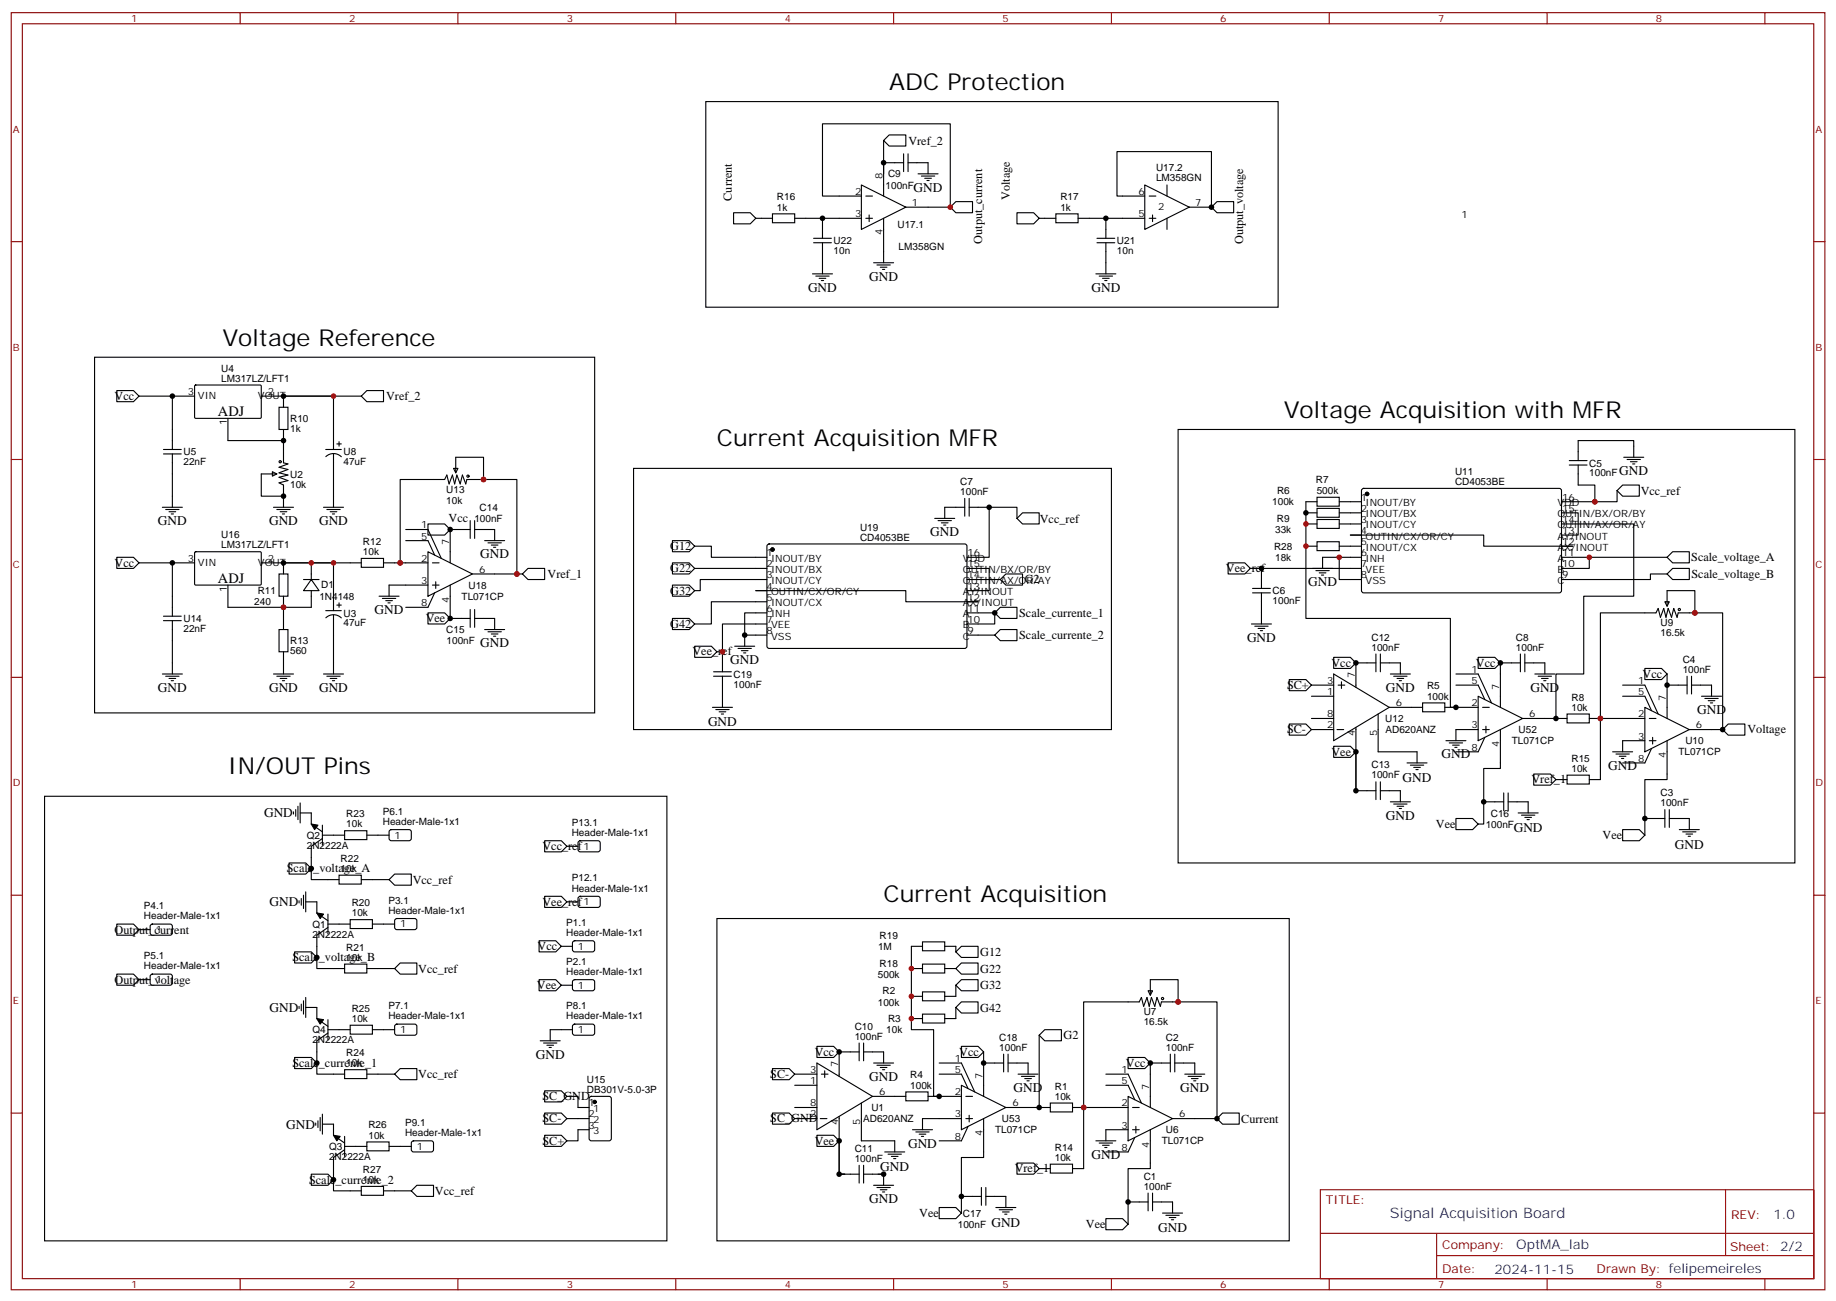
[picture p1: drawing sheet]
<svg xmlns="http://www.w3.org/2000/svg" width="583mm" height="413mm" viewBox="0 0 583 413" stroke-linecap="round" stroke-linejoin="round" font-family="sans-serif">
<g fill="none" stroke="#000" stroke-width=".35">
<path d="M224 32.2h181.7v65.3h-181.7zM273.4 58.7l14.1 7.1-14.1 7zM280.5 44.6l1.8-1.8h5.2v3.6h-5.2zM280.5 44.6v17.6M280.5 51.6h6.3M286.8 48.8v5.7M288.3 51.6h6.3v3.6M288.3 48.8v5.7M291.4 55.2h6.4M292.5 55.9h4.2M293.5 56.6h2.2M294.3 57.3h.7"/>
<path d="M363.4 58.7l14.1 7.1-14.1 7zM370.5 58.7v3.5M232.9 67.5h5.3l1.7 1.8-1.7 1.7h-5.3zM239.9 69.3h5.3M245.2 67.9h7.1v2.8h-7.1zM252.3 69.3h21.1M258.3 77h5.6M258.3 75.6h5.6M261.1 69.3v6.3M261.1 77v9.9M273.4 62.2h-12.3v-22.9h40.6v26.5h-14.2M274.8 69.3h2.2"/>
<path d="M274.8 62.2h2.2M275.9 68.2v2.1M280.5 69.3v14.1M303.4 64h5.3v3.5h-5.3l-1.7-1.7zM322.8 67.5h5.3l1.8 1.8-1.8 1.7h-5.3zM329.9 69.3h5.3M335.2 67.9h7v2.8h-7zM342.2 69.3h21.2M348.2 77h5.7M348.2 75.6h5.7M351 69.3v6.3M351 77v9.9"/>
<path d="M363.4 62.2h-8.8v-14.1h30v17.7M364.8 69.3h2.1M364.8 62.2h2.1M365.9 68.2v2.1M370.5 69.3v3.5M377.5 65.8h7.1M386.3 64h5.3v3.5h-5.3l-1.7-1.7zM257.9 86.9h6.4M259 87.6h4.2M260 88.3h2.1M260.7 89h.7M277.3 83.4h6.4"/>
<path d="M278.4 84.1h4.2M279.4 84.8h2.2M280.1 85.5h.7M347.9 86.9h6.3M348.9 87.6h4.3M350 88.3h2.1M350.7 89h.7M30 113.4h158.8v112.9h-158.8zM37.1 124h5.3l1.7 1.7-1.7 1.8h-5.3zM44.1 125.7h10.6v17M54.7 125.7h7.1M61.8 122.4l.3-.2 20.7 .1 .1 .3v10l-.3 .2-20.7-.1-.1-.3z"/>
<path d="M72.4 132.8v7h17.6v7.1l1.4 .3-2.8 1.1 2.8 .7-2.8 1.1 2.8 .7-2.8 .7 2.8 1-2.8 .7 1.4 .8v7M82.9 125.7h31.8M88.6 129.3h2.8v7h-2.8zM90 129.3v-3.6h15.9v17M90 136.3v3.5M116.5 124h5.2v3.5h-5.2l-1.8-1.8zM374 136.3h195.8v137.6h-195.8zM51.9 144.1h5.6M51.9 142.7h5.6M54.7 144.1v16.9M86.5 149.7l1.4 .7-1.4 .7zM87.9 150.4h-5v7.1h7.1"/>
<path d="M103.4 142.7h4.9M103.4 144.9a3.5 3.5 0 0 1 4.9 .1M105.9 144.1v16.9M106.9 140.9h1.4M107.6 140.2v1.4M144 148.7h1.4l-.7 1.4zM144.7 150.1v-5h8.8v7.1M201.1 148.7h151.7v82.9h-151.7zM306.2 158.2v5.6M307.7 158.2v5.6M418.1 157.8h7v2.9h-7zM418.1 159.2h-3.6v37.1h45.9v28.2h1.8"/>
<path d="M425.1 159.2h7.1M432.4 155.2l.5-.2 62.4 .1 .4 .6-.1 32-.6 .5-62.4-.1-.4-.6v-31.8zM498.2 146.2h5.6M498.2 147.6h5.6M501 147.6v6.4h5.3v5.2M513.3 155.7l1.8-1.7h5.3v3.5h-5.3zM513.3 155.7v3.5h-17.6M515.4 145.1h6.4M516.5 145.8h4.2M517.6 146.5h2.1M518.3 147.2h.7M518.6 145.1v-5.3h-17.6v6.4"/>
<path d="M37.1 176.9h5.3l1.7 1.7-1.7 1.8h-5.3zM44.1 178.6h10.6v17M51.5 161h6.4M52.6 161.7h4.2M53.7 162.4h2.1M54.4 163.1h.7M54.7 178.6h7.1M61.8 175.3l.3-.2 20.7 .1 .1 .3v10l-.3 .2-20.7-.1-.1-.3zM82.9 178.6h31.8M86.8 161h6.4M87.9 161.7h4.2M88.9 162.4h2.2"/>
<path d="M89.6 163.1h.7M98.8 178.6v5.3M102.7 161h6.3M103.8 161.7h4.2M104.8 162.4h2.1M105.5 163.1h.7M114.7 177.2h7v2.9h-7zM121.7 178.6h14.2M127 178.6v-26.4h14.1l.8-1.4 .7 2.8 1-2.8 .7 2.8 .7-2.8 1.1 2.8 .7-2.8 1 2.8 .4-1.4h15.9v30M128.8 171.6h7.1l2.1 4.6M128.8 168.1h7.1l4.2 9.1M135.9 166.3h5.2l1.8 1.8-1.8 1.7h-5.2z"/>
<path d="M135.9 175.1l14.1 7.1-14.1 7zM137.3 178.6h2.1M142.9 168.1v10.5M142.9 168.1h6.4M149.3 165.2v5.7M150.7 168.1h6.3v3.5M150.7 165.2v5.7M153.8 171.6h6.4M154.9 172.3h4.2M156 173h2.1M156.7 173.7h.7M213.5 178.6h5.3l1.7 1.8-1.7 1.8h-5.3z"/>
<path d="M213.5 171.6h5.3l1.7 1.8-1.7 1.7h-5.3zM220.5 173.4h5.3v3.5h17.7M243.7 172.9l.5-.3 62.3 .1 .5 .7-.1 32-.7 .4-62.3-.1-.4-.6v-31.7zM296.7 164.5h6.4M297.8 165.2h4.2M298.8 165.9h2.2M299.5 166.7h.7M306.2 161h-6.3v3.5M307.7 161h6.3M322.8 164.5v-3.5h-8.8v15.9h-7M322.8 164.5l1.8-1.7h5.3v3.5h-5.3zM389.9 178.6h5.2l1.8 1.8-1.8 1.8h-5.2z"/>
<path d="M414.5 162.8h3.6M414.5 166.3h3.6M414.5 173.4h3.6M418.1 161.4h7v2.8h-7zM418.1 171.9h7v2.9h-7zM418.1 164.9h7v2.8h-7zM425.1 176.9v7h7.1M425.1 162.8h7.1M425.1 166.3h7.1M425.1 173.4h7.1M432.2 169.8h-3.5h42.3v3.6h28.2h-3.5M432.2 176.9h-12.4v3.5"/>
<path d="M495.7 162.8h5.3v7h-5.3M495.7 166.3h22.9v22.9h-15.9v24.7h-8.8v14.1h-10.6M495.7 176.9h33.5M504.5 176.9v3.5h-8.8M529.2 176.9l1.8-1.8h5.3v3.5h-5.3zM51.9 197h5.6M51.9 195.6h5.6M54.7 197v16.9M72.4 185.7v7.1h17.6v7M88.6 182.2h2.8v7h-2.8zM88.6 199.8h2.8v7.1h-2.8zM90 182.2v-3.6h15.9v15.2"/>
<path d="M96.3 183.9h5M98.8 183.9l2.5 3.6h-5zM98.8 187.5v5.3h-8.8v-3.6M103.4 193.8h4.9M103.4 196.1a3.5 3.5 0 0 1 4.9 0M105.9 195.2v18.7M106.9 192.1h1.4M107.6 191.3v1.5M120.3 189.2h6.4M121.4 189.9h4.2M122.4 190.6h2.2M123.2 191.3h.7"/>
<path d="M135.9 194.5h5.2l1.8 1.8-1.8 1.7h-5.2zM135.9 185.7h-12.4v3.5M137.3 185.7h2.1M138 188.2l-2.1 4.6h-7.1M138.3 184.6v2.2M142.9 185.7v10.6M142.9 196.3h6.4M149.3 193.5v5.6M150 182.2h15.8M150.7 196.3h6.3v3.5M150.7 193.5v5.6M153.8 199.8h6.4"/>
<path d="M165.8 182.2l1.8-1.8h5.3v3.5h-5.3zM213.5 185.7h5.3l1.7 1.8-1.7 1.7h-5.3zM213.5 196.3h5.3l1.7 1.7-1.7 1.8h-5.3zM220.5 180.4h23M243.5 191h-17.7v7h-5.3M243.5 183.9h-21.2v3.6h-1.8M243.5 194.5h-7.1v7.1h7.1M243.5 198h-14.2v8.9h-1.7M243.5 187.5h-3.6h47.6v3.5h23h-3.5M307 180.4h7v7.1h-7M307 194.5h8.8v3.5h-8.8M307 183.9h10.5"/>
<path d="M315.8 194.5l1.7-1.7h5.3v3.5h-5.3zM317.5 183.9l1.8-1.7h5.3v3.5h-5.3zM396.9 180.4h35.3M397.3 198h6.3M397.6 186.8h5.7M397.6 188.2h5.7M398.3 198.8h4.3M399.4 199.5h2.1M400.4 180.4v6.4M400.4 188.2v9.8M417.7 181.1h4.3M418.8 181.8h2.1"/>
<path d="M419.5 182.5h.7M528.5 191h1.4l-.7 1.4zM529.2 182.2l1.8-1.8h5.3v3.5h-5.3zM529.2 192.4v-4.9h8.8v7M529.2 182.2h-5.3v1.7h-28.2M51.5 213.9h6.4M52.6 214.6h4.2M53.7 215.3h2.1M54.4 216h.7M86.8 213.9h6.4M87.9 214.6h4.2M88.9 215.3h2.2"/>
<path d="M89.6 216h.7M90 206.9v7M102.7 213.9h6.3M103.8 214.6h4.2M104.8 215.3h2.1M105.5 216h.7M154.9 200.5h4.2M156 201.2h2.1M156.7 201.9h.7M220.5 205.1h5.3l1.8 1.8-1.8 1.7h-5.3zM226.5 214.6h5.7M226.5 213.2h5.7"/>
<path d="M229.3 206.9v6.3M229.3 214.6v9.9M233.2 205.1h6.4M234.3 205.8h4.2M235.3 206.5h2.2M236 207.2h.7M236.4 201.6v3.5M307 201.6h8.8M315.8 201.6l1.7-1.8h5.3v3.5h-5.3zM400.1 200.2h.7M409.3 215.7h5.2l1.8 1.8-1.8 1.7h-5.2zM416.3 217.5h7.1"/>
<path d="M423.4 208.6h5.3l1.7 1.8-1.7 1.8h-5.3zM423.4 213.9l17.6 10.6-17.6 10.6zM424.8 217.5h2.1M425.8 216.4v2.1M430.4 210.4v7.8M430.4 210.4h6.4M436.8 207.6v5.6M438.2 210.4h6.3v3.5M438.2 207.6v5.6M441.4 213.9h6.3M442.4 214.6h4.3M443.5 215.3h2.1"/>
<path d="M444.2 216h.7M462.2 217.5h7l2.1 4.5M462.2 213.9h7l4.3 9.2M469.2 208.6h5.3l1.8 1.8-1.8 1.8h-5.3zM476.3 210.4v14.1M476.3 210.4h6.3M482.6 207.6v5.6M484 210.4h6.4v3.5M484 207.6v5.6M487.2 213.9h6.4M488.3 214.6h4.2M489.3 215.3h2.2"/>
<path d="M490 216h.7M515.1 217.5h7l4.3 9.1M522.1 212.2h5.3l1.8 1.7-1.8 1.8h-5.3zM529.2 213.9v14.1M529.2 217.5h6.4M535.6 214.6v5.7M537 217.5h6.3v3.5M537 214.6v5.7M226.2 224.5h6.3M227.2 225.2h4.3M228.3 225.9h2.1M229 226.6h.7"/>
<path d="M409.3 229.8h5.2l1.8 1.8-1.8 1.7h-5.2zM416.3 228h7.1M416.3 221h7.1M416.3 231.6h7.1M423.4 236.9h5.3l1.7 1.7-1.7 1.8h-5.3zM424.4 231.6h2.1M430.4 230.9v20.1h6.4M437.5 226.6v12h12.3v3.5M441 224.5h10.6M451.6 223.1h7v2.8h-7zM458.6 224.5h10.6M459 235.1h6.3"/>
<path d="M460.1 235.8h4.2M461.1 236.5h2.1M461.8 237.2h.7M469.2 221l14.1 7-14.1 7.1zM469.2 231.6h-7v3.5M470.6 224.5h2.2M470.6 231.6h2.2M471.3 234l-2.1 4.6h-7M471.7 230.5v2.1M476.3 231.6v12.3h-5.3v17.6h-1.8M493.9 228h3.6M497.5 226.6h7v2.8h-7z"/>
<path d="M504.5 228h3.5v19.4h-3.5M511.9 238.6h6.4M513 239.3h4.2M515.1 221h7l2.2 4.6M522.1 228h-14.1v-33.5h17.7l.7-1.4 .7 2.8 1-2.8 .7 2.8 .8-2.8 1 2.8 .7-2.8 1.1 2.8 .3-1.4h14.1v37.1M522.1 224.5l14.2 7.1-14.2 7zM522.1 235.1h-7v3.5M523.6 235.1h2.1M523.6 228h2.1M524.3 237.6l-2.2 4.5h-7M524.6 234v2.1M529.2 235.1v12.3h-7.1v17.7"/>
<path d="M536.3 231.6h10.5M540.1 221h6.4M541.2 221.7h4.2M542.3 222.4h2.1M543 223.1h.7M546.8 231.6l1.8-1.8h5.3v3.5h-5.3zM14.1 252.7h197.6v141.1h-197.6zM93.2 257.7v.7M93.9 257v2.1M94.6 255.9v4.2M95.3 258h3.5v3.5l3.5 2.5M95.3 254.8v6.4"/>
<path d="M436.8 248.1v5.7M438.2 251h6.3v3.5M438.2 248.1v5.7M441.4 254.5h6.3M442.4 255.2h4.3M443.5 255.9h2.1M444.2 256.6h.7M446.7 242.1h6.3M447.7 242.9h4.2M448.8 243.6h2.1M449.5 244.3h.7M462.2 259.8h5.3l1.7 1.7-1.7 1.8h-5.3z"/>
<path d="M471 254.5h6.3M477.3 251.7v5.6M478.8 254.5h6.3v3.5M478.8 251.7v5.6M481.9 258h6.4M483 258.7h4.2M484 259.4h2.2M486.9 245.7h5.3l1.7 1.7-1.7 1.8h-5.3zM493.9 247.4h3.6M497.5 246h7v2.8h-7zM514 240h2.1M514.7 240.7h.7"/>
<path d="M522.1 259.8h6.4M528.5 257v5.6M529.9 259.8h6.4v3.5M529.9 257v5.6M91.8 273.9h5.2l1.8 1.8-1.8 1.7h-5.2zM98.8 275.7v3.5h8.8M102.3 266.1l-3.5 2.5v7.1M102.3 265.1h7.1M102.3 261.9v6.4M107.6 277.8h7.1v2.8h-7.1zM109.4 263.7h7.1v2.8h-7.1zM114.7 279.2h8.8"/>
<path d="M116.5 265.1h7M123.5 279.2l1.8-1.8h5.3v3.6h-5.3zM123.7 263.5l.5-.2 5.9 .1 .5 .6-.1 2.4-.6 .4h-6l-.4-.7v-2.1zM172.9 266.8h5.3l1.8 1.8-1.8 1.8h-5.3zM180 268.6h3.5M183.7 267l.5-.2 5.9 .1 .4 .6v2.4l-.7 .5-5.9-.1-.4-.6v-2.2zM484.8 260.1h.7M515.1 263.3h5.3l1.7 1.8-1.7 1.7h-5.3zM533.1 263.3h6.3M534.1 264h4.3M535.2 264.7h2.1M535.9 265.4h.7"/>
<path d="M37.1 293.3h5.3l1.7 1.8-1.7 1.7h-5.3zM44.1 295.1h3.6M47.9 293.5l.5-.2 5.9 .1 .4 .6-.1 2.4-.6 .4h-5.9l-.4-.7v-2.1zM94.9 285.9v.7M95.6 285.2v2.1M96.3 284.1v4.3M97 286.2h3.6v3.6l3.5 2.4M97 283.1v6.3M104.1 293.3h7.1M104.1 294.4l-3.5 2.4v7.1M104.1 290.1v6.4M111.2 291.9h7v2.8h-7z"/>
<path d="M118.2 293.3h7.1M125.5 291.7l.5-.2 5.9 .1 .4 .6v2.4l-.7 .5-5.9-.1-.4-.6v-2.2zM171.1 298.6h5.3l1.8 1.8-1.8 1.7h-5.3zM172.9 284.5h5.3l1.8 1.7-1.8 1.8h-5.3zM180 286.2h3.5M182 298.8l.4-.2h5.9l.5 .7-.1 2.4-.6 .4h-6l-.4-.7v-2.1zM183.7 284.7l.5-.2h5.9l.4 .7v2.4l-.7 .4-5.9-.1-.4-.6v-2.1zM227.6 291.5h181.7v102.3h-181.7zM292.8 298.9h7.1v2.9h-7.1zM37.1 309.2h5.3l1.7 1.7-1.7 1.8h-5.3zM44.1 310.9h3.6M47.9 309.4l.5-.2h5.9l.4 .7-.1 2.4-.6 .4-5.9-.1-.4-.6v-2.1z"/>
<path d="M93.5 302.1h5.3l1.8 1.8-1.8 1.7h-5.3zM94.9 319.4v.7M95.6 318.7v2.1M96.3 317.6v4.3M97 319.8h3.6v3.5l3.5 2.5M97 316.6v6.3M100.6 303.9v3.5h8.8M109.4 306h7.1v2.8h-7.1zM116.5 307.4h8.8M125.3 307.4l1.7-1.8h5.3v3.6h-5.3zM171.1 310.9h5.3l1.8 1.8-1.8 1.8h-5.3zM178.2 300.4h3.5"/>
<path d="M178.2 312.7h3.5M182 311.1l.4-.2 5.9 .1 .5 .6-.1 2.4-.6 .5-6-.1-.4-.6v-2.2zM289.3 316.2h3.5M289.3 307.4h3.5M292.8 314.8h7.1v2.8h-7.1zM292.8 306h7.1v2.8h-7.1zM292.8 300.4h-3.5v26.4h7.1v21.2h1.7M299.9 300.4h3.5v1.7M299.9 307.4h3.5M303.4 312.7l1.8-1.8h5.3v3.6h-5.3zM303.4 319.8l1.8-1.8h5.3v3.5h-5.3zM303.4 302.1l1.8-1.7h5.3v3.5h-5.3z"/>
<path d="M303.4 307.4l1.8-1.8h5.3v3.6h-5.3zM303.4 312.7v3.5h-3.5M303.4 319.8v3.5h-3.5M364.5 314.5h1.4l-.7 1.4zM365.2 315.9v-5h8.8v7.1M93.5 335.6h5.3l1.8 1.8-1.8 1.8h-5.3zM100.6 337.4v3.5h8.8M104.1 327.9l-3.5 2.4v7.1M104.1 323.6v6.4M104.1 326.8h7.1M109.4 339.5h7.1v2.8h-7.1zM111.2 325.4h7v2.8h-7z"/>
<path d="M118.2 326.8h7.1M125.5 325.3l.5-.3 5.9 .1 .4 .7v2.3l-.7 .5-5.9-.1-.4-.6v-2.1zM171.5 330.3h6.3M172.5 331h4.3M173.6 331.8h2.1M174.3 332.5h.7M181.7 326.8h-7v3.5M182 325.3l.4-.3 5.9 .1 .5 .7-.1 2.3-.6 .5-6-.1-.4-.6v-2.1zM245.2 339.2h5.3l1.8 1.7-1.8 1.8h-5.3zM259.3 332.1h5.3l1.8 1.8-1.8 1.7h-5.3zM259.3 337.4l17.7 10.6-17.7 10.6zM261.8 339.9v2.1"/>
<path d="M266.4 333.9v7.7M266.4 333.9h6.3M272.7 331v5.7M274.1 333.9h6.4v3.5M274.1 331v5.7M277.3 337.4h6.4M278.4 338.1h4.2M279.4 338.8h2.2M280.1 339.5h.7M289.3 323.3h3.5M292.8 321.9h7.1v2.8h-7.1zM298.1 337.4h7.1l4.2 9.2"/>
<path d="M305.2 332.1h5.3l1.7 1.8-1.7 1.7h-5.3zM312.2 337.4h6.4M312.2 333.9v14.1M318.6 334.6v5.6M320 337.4h6.4v3.5M320 334.6v5.6M329.9 328.6v22.9h-10.6M329.9 328.6l1.7-1.8h5.3v3.5h-5.3zM358.1 335.6h5.3l1.8 1.8-1.8 1.8h-5.3zM365.2 337.4v14.1M365.2 337.4h6.3M371.5 334.6v5.6"/>
<path d="M372.9 337.4h6.4v3.5M372.9 334.6v5.6M100.2 356.4v.8M100.9 355.7v2.2M101.6 354.7v4.2M102.3 356.8h3.6v3.5l3.5 2.5M102.3 353.6v6.4M116.5 340.9h8.8M125.3 340.9l1.7-1.7h5.3v3.5h-5.3zM172.9 346.2h5.3l1.8 1.8-1.8 1.7h-5.3zM172.9 353.3h5.3l1.8 1.7-1.8 1.8h-5.3zM180 348h3.5v3.5h3.5"/>
<path d="M180 355h7M187 358.6h-3.5v3.5h-3.5M187.2 348.2l.5-.2h5.7l.6 .4 .1 13-.5 .6-5.9 .1-.6-.5-.1-12.9zM245.2 353.3h5.3l1.8 1.7-1.8 1.8h-5.3zM252.3 344.5h7M252.3 355h7M252.3 340.9h7M252.3 351.5h7M260.4 355h2.1M260.7 340.9h2.2M266.4 354.3v7.8M273.4 350.1v12h10.6v3.5"/>
<path d="M277 348h10.5M287.5 346.6h7.1v2.8h-7.1zM289.7 358.6h6.3M290.7 359.3h4.3M291.8 360h2.1M294.6 348h10.6M298.1 340.9h7.1l2.1 4.6M305.2 344.5l14.1 7-14.1 7.1zM305.2 355h-12.4v3.6M306.6 355h2.1M306.6 348h2.1M307.3 357.5l-2.1 4.6h-7.1"/>
<path d="M307.7 354v2.1M312.2 355v12.4h-7v17.6M323.2 340.9h6.3M324.2 341.6h4.3M325.3 342.3h2.1M326 343h.7M329.9 351.5h3.5M333.4 350.1h7.1v2.8h-7.1zM340.5 351.5h3.5v19.4h-3.5M351 344.5h7.1l2.1 4.5M351 340.9h7.1l4.2 9.2M358.1 351.5h-14.1v-33.5h17.6l.7-1.4 .7 2.8 1.1-2.8 .7 2.8 .7-2.8 1.1 2.8 .7-2.8 1 2.8 .4-1.4h17.6v37"/>
<path d="M358.1 348l14.1 7-14.1 7.1zM358.1 358.6h-7.1v3.5M359.5 351.5h2.1M359.5 358.6h2.1M360.6 357.5v2.1M365.2 358.6v12.3h-7.1v17.6M372.2 355h14.1M376.1 340.9h6.3M377.2 341.6h4.2M378.2 342.3h2.1M378.9 343h.7M386.3 355l1.8-1.7h5.3v3.5h-5.3z"/>
<path d="M98.8 372.7h5.3l1.8 1.7-1.8 1.8h-5.3zM105.9 374.4v3.6h8.8M109.4 364.9l-3.5 2.5v7M109.4 363.9h7.1M109.4 360.7v6.3M114.7 376.6h7v2.8h-7zM116.5 362.4h7v2.9h-7zM121.7 378h8.9M123.5 363.9h7.1M130.6 378l1.7-1.8h5.3v3.5h-5.3zM130.8 362.3l.5-.2h5.9l.4 .7v2.4l-.7 .4h-5.9l-.4-.7v-2.1zM172.9 360.3h5.3l1.8 1.8-1.8 1.8h-5.3z"/>
<path d="M259.3 360.3h5.3l1.8 1.8-1.8 1.8h-5.3zM266.4 362.1v10.6h1.7M266.4 372.7h6.3M272.7 369.9v5.6M274.1 372.7h6.4v3.5M274.1 369.9v5.6M277.3 376.2h6.4M278.4 376.9h4.2M279.4 377.6h2.2M280.1 378.3h.7M280.8 365.6h6.4M281.9 366.3h4.2"/>
<path d="M283 367h2.1M283.7 367.7h.7M292.5 360.7h.7M305.2 379.7h6.3M311.5 376.9v5.7M312.9 379.7h6.4v3.6M312.9 376.9v5.7M322.8 369.1h5.3l1.8 1.8-1.8 1.8h-5.3zM329.9 370.9h3.5M333.4 369.5h7.1v2.8h-7.1zM347.9 362.1h6.3M348.9 362.8h4.3"/>
<path d="M350 363.5h2.1M350.7 364.2h.7M360.2 361l-2.1 4.6h-7.1M364.5 378.7v5.6M365.9 378.7v5.6M298.1 383.3h5.3l1.8 1.7-1.8 1.8h-5.3zM316.1 383.3h6.4M317.2 384h4.2M318.2 384.7h2.2M318.9 385.4h.8M351 386.8h5.3l1.8 1.7-1.8 1.8h-5.3zM358.1 381.5h6.4"/>
<path d="M365.9 381.5h6.3v3.5M369 385h6.4M370.1 385.7h4.2M371.2 386.4h2.1M371.9 387.1h.7"/>
<circle cx="88.9" cy="146.5" r=".35"/>
<circle cx="148.6" cy="151.1" r=".35"/>
<circle cx="533.1" cy="193.5" r=".35"/>
<circle cx="369" cy="316.9" r=".35"/>
</g>
<g fill="#000" stroke="#000" stroke-width=".35">
<path d="M98.8 261.5l2.1 .4-1 1.4zM100.6 289.8l2.1 .3-1.1 1.4zM100.6 323.3l2.1 .3-1.1 1.4zM105.9 360.3l2.1 .4-1.1 1.4z"/>
<circle cx="434" cy="156.8" r=".53"/>
<circle cx="245.2" cy="174.4" r=".53"/>
<circle cx="188.8" cy="349.7" r=".53"/>
</g>
<g fill="none" stroke="#870000" stroke-width=".35">
<path d="M3.6 4h575.7v405.4h-575.7zM7.1 7.5h568.7v398.3h-568.7zM76.2 4v3.5M145.4 4v3.5M214.5 4v3.5M283.7 4v3.5M352.8 4v3.5M422 4v3.5M491.1 4v3.5M560.2 4v3.5M3.6 76.7h3.5M575.8 76.7h3.5"/>
<path d="M3.6 145.8h3.5M575.8 145.8h3.5M3.6 215h3.5M575.8 215h3.5M3.6 284.1h3.5M575.8 284.1h3.5M3.6 353.3h3.5M575.8 353.3h3.5M419.1 377.6h156.7v28.2h-156.7zM547.8 377.6v20.9M419.2 391.5h156.4M456 398.5h119.6"/>
<path d="M456 391.5v14.1M76.2 405.8v3.6M145.4 405.8v3.6M214.5 405.8v3.6M283.7 405.8v3.6M352.8 405.8v3.6M422 405.8v3.6M491.1 405.8v3.6M560.2 405.8v3.6"/>
</g>
<g fill="#000">
<circle cx="280.5" cy="51.6" r=".88"/>
<circle cx="261.1" cy="69.3" r=".88"/>
<circle cx="351" cy="69.3" r=".88"/>
<circle cx="384.6" cy="65.8" r=".88"/>
<circle cx="54.7" cy="125.7" r=".88"/>
<circle cx="90" cy="125.7" r=".88"/>
<circle cx="90" cy="139.8" r=".88"/>
<circle cx="90" cy="157.5" r=".88"/>
<circle cx="506.3" cy="159.2" r=".88"/>
<circle cx="54.7" cy="178.6" r=".88"/>
<circle cx="90" cy="178.6" r=".88"/>
<circle cx="127" cy="178.6" r=".88"/>
<circle cx="142.9" cy="168.1" r=".88"/>
<circle cx="414.5" cy="162.8" r=".88"/>
<circle cx="90" cy="192.8" r=".88"/>
<circle cx="142.9" cy="196.3" r=".88"/>
<circle cx="164.1" cy="182.2" r=".88"/>
<circle cx="400.4" cy="180.4" r=".88"/>
<circle cx="538" cy="194.5" r=".88"/>
<circle cx="430.4" cy="210.4" r=".88"/>
<circle cx="476.3" cy="210.4" r=".88"/>
<circle cx="529.2" cy="217.5" r=".88"/>
<circle cx="430.4" cy="238.6" r=".88"/>
<circle cx="462.2" cy="224.5" r=".88"/>
<circle cx="493.9" cy="228" r=".88"/>
<circle cx="508" cy="228" r=".88"/>
<circle cx="546.8" cy="231.6" r=".88"/>
<circle cx="430.4" cy="251" r=".88"/>
<circle cx="471" cy="254.5" r=".88"/>
<circle cx="522.1" cy="259.8" r=".88"/>
<circle cx="98.8" cy="275.7" r=".88"/>
<circle cx="100.6" cy="303.9" r=".88"/>
<circle cx="374" cy="318" r=".88"/>
<circle cx="100.6" cy="337.4" r=".88"/>
<circle cx="266.4" cy="333.9" r=".88"/>
<circle cx="312.2" cy="337.4" r=".88"/>
<circle cx="365.2" cy="337.4" r=".88"/>
<circle cx="298.1" cy="348" r=".88"/>
<circle cx="329.9" cy="351.5" r=".88"/>
<circle cx="344" cy="351.5" r=".88"/>
<circle cx="386.3" cy="355" r=".88"/>
<circle cx="266.4" cy="362.1" r=".88"/>
<circle cx="266.4" cy="372.7" r=".88"/>
<circle cx="280.5" cy="372.7" r=".88"/>
<circle cx="305.2" cy="379.7" r=".88"/>
<circle cx="358.1" cy="381.5" r=".88"/>
</g>
<g fill="#c00">
<circle cx="153.5" cy="152.2" r=".88"/>
<circle cx="98.8" cy="178.6" r=".88"/>
</g>
<g fill="#000">
<circle cx="314" cy="161" r=".88"/>
<circle cx="315.8" cy="194.5" r=".88"/>
<circle cx="236.4" cy="201.6" r=".88"/>
</g>
<circle cx="289.3" cy="307.4" r=".88" fill="#c00"/>
<circle cx="105.9" cy="374.4" r=".88" fill="#000"/>
<g fill="#c00">
<circle cx="414.5" cy="173.4" r=".88"/>
<circle cx="414.5" cy="166.3" r=".88"/>
<circle cx="504.5" cy="176.9" r=".88"/>
<circle cx="153.5" cy="152.2" r=".88"/>
<circle cx="506.3" cy="159.2" r=".88"/>
<circle cx="127" cy="178.6" r=".88"/>
<circle cx="164.1" cy="182.2" r=".88"/>
<circle cx="538" cy="194.5" r=".88"/>
<circle cx="374" cy="318" r=".88"/>
<circle cx="425.1" cy="176.9" r=".88"/>
<circle cx="90" cy="192.8" r=".88"/>
<circle cx="105.9" cy="178.6" r=".88"/>
<circle cx="105.9" cy="125.7" r=".88"/>
<circle cx="508" cy="228" r=".88"/>
<circle cx="344" cy="351.5" r=".88"/>
<circle cx="229.3" cy="206.9" r=".88"/>
<circle cx="301.7" cy="65.8" r=".88"/>
<circle cx="289.3" cy="323.3" r=".88"/>
<circle cx="289.3" cy="316.2" r=".88"/>
</g>
<g font-size="7.4">
<text x="282.3" y="28.7">ADC Protection</text>
<text x="70.6" y="109.9">Voltage Reference</text>
<text x="407.5" y="132.8">Voltage Acquisition with MFR</text>
<text x="227.6" y="141.6">Current Acquisition MFR</text>
<text x="72.4" y="245.7">IN/OUT Pins</text>
<text x="280.5" y="286.2">Current Acquisition</text>
</g>
<g font-size="4.6">
<text x="69.2" y="132.1">ADJ</text>
<text x="69.2" y="185">ADJ</text>
</g>
<text font-size="4.6" fill="#00f" x="441.2" y="386.6">Signal Acquisition Board</text>
<g font-size="4.2">
<text x="290" y="60.8">GND</text>
<text x="275.9" y="89">GND</text>
<text x="256.5" y="92.6">GND</text>
<text x="346.5" y="92.6">GND</text>
<text x="514" y="150.8">GND</text>
<text x="50.1" y="166.7">GND</text>
<text x="85.4" y="166.7">GND</text>
<text x="101.3" y="166.7">GND</text>
<text x="295.3" y="170.2">GND</text>
<text x="152.4" y="177.2">GND</text>
<text x="415.3" y="186.1">GND</text>
<text x="118.9" y="194.9">GND</text>
<text x="395.9" y="203.7">GND</text>
<text x="152.4" y="205.5">GND</text>
<text x="231.8" y="210.7">GND</text>
<text x="50.1" y="219.6">GND</text>
<text x="85.4" y="219.6">GND</text>
<text x="101.3" y="219.6">GND</text>
<text x="439.9" y="219.6">GND</text>
<text x="485.8" y="219.6">GND</text>
<text x="538.7" y="226.6">GND</text>
<text x="224.8" y="230.6">GND</text>
<text x="457.6" y="240.7">GND</text>
<text x="510.5" y="244.3">GND</text>
<text x="445.2" y="248.2">GND</text>
<text x="83.8" y="259.4">GND</text>
<text x="439.9" y="260.1">GND</text>
<text x="480.5" y="264.1">GND</text>
<text x="531.7" y="269.4">GND</text>
<text x="85.6" y="287.6">GND</text>
<text x="85.6" y="321.1">GND</text>
<text x="170.1" y="336">GND</text>
<text x="275.9" y="343">GND</text>
<text x="321.8" y="346.6">GND</text>
<text x="374.7" y="346.6">GND</text>
<text x="90.9" y="358.2">GND</text>
<text x="288.3" y="364.2">GND</text>
<text x="279.4" y="371.7">GND</text>
<text x="346.5" y="367.7">GND</text>
<text x="275.9" y="381.8">GND</text>
<text x="314.7" y="389.3">GND</text>
<text x="367.6" y="391.1">GND</text>
</g>
<g font-size="4.2" fill="#00f">
<text x="562.9" y="386.9">1.0</text>
<text x="481.3" y="396.4">OptMA_lab</text>
<text x="474.4" y="404.2">2024-11-15</text>
</g>
<g font-size="3.9">
<text x="288.4" y="45.9">Vref_2</text>
<text x="232.3" y="63.7" transform="rotate(-90 232.3 63.7)">Current</text>
<text x="320.5" y="63.5" transform="rotate(-90 320.5 63.5)">Voltage</text>
<text x="311.7" y="77.4" transform="rotate(-90 311.7 77.4)">Output_current</text>
<text x="394.6" y="77.5" transform="rotate(-90 394.6 77.5)">Output_voltage</text>
<text x="36.4" y="126.9">Vcc</text>
<text x="122.6" y="127">Vref_2</text>
<text x="520.8" y="157">Vcc_ref</text>
<text x="142.4" y="165.8">Vcc</text>
<text x="330.1" y="165.8">Vcc_ref</text>
<text x="36.4" y="179.9">Vcc</text>
<text x="212.8" y="174.6">G12</text>
<text x="536.9" y="178.2">Scale_voltage_A</text>
<text x="173.9" y="183.5">Vref_1</text>
<text x="212.8" y="181.7">G22</text>
<text x="325.3" y="185.1">G2</text>
<text x="389.1" y="181.6">Vee_ref</text>
<text x="537" y="183.5">Scale_voltage_B</text>
<text x="212.8" y="188.7">G32</text>
<text x="135.1" y="197.5">Vee</text>
<text x="323.5" y="195.8">Scale_currente_1</text>
<text x="212.8" y="199.3">G42</text>
<text x="323.5" y="202.9">Scale_currente_2</text>
<text x="219.8" y="208">Vee_ref</text>
<text x="422.7" y="211.6">Vcc</text>
<text x="468.5" y="211.6">Vcc</text>
<text x="521.4" y="215.1">Vcc</text>
<text x="408.6" y="218.7">SC+</text>
<text x="408.6" y="232.8">SC-</text>
<text x="554.7" y="232.8">Voltage</text>
<text x="422.7" y="239.8">Vee</text>
<text x="486.2" y="248.6">Vref_1</text>
<text x="455.8" y="262.8">Vee</text>
<text x="172.2" y="269.8">Vcc_ref</text>
<text x="508.7" y="266.3">Vee</text>
<text x="91.1" y="276.9">Scale_voltage_A</text>
<text x="131" y="280.5">Vcc_ref</text>
<text x="172.2" y="287.5">Vee_ref</text>
<text x="36.4" y="296.3">Output_current</text>
<text x="92.8" y="305.1">Scale_voltage_B</text>
<text x="170.6" y="301.6">Vcc</text>
<text x="311.2" y="303.4">G12</text>
<text x="132.8" y="308.7">Vcc_ref</text>
<text x="311.2" y="308.7">G22</text>
<text x="36.4" y="312.2">Output_voltage</text>
<text x="170.4" y="313.9">Vee</text>
<text x="311.2" y="314">G32</text>
<text x="311.2" y="321.1">G42</text>
<text x="337.6" y="329.9">G2</text>
<text x="258.6" y="335.1">Vcc</text>
<text x="304.5" y="335.1">Vcc</text>
<text x="92.8" y="338.7">Scale_currente_1</text>
<text x="357.4" y="338.6">Vcc</text>
<text x="132.8" y="342.2">Vcc_ref</text>
<text x="244.5" y="342.1">SC-</text>
<text x="172.2" y="349.1">SC_GND</text>
<text x="172.2" y="356.2">SC-</text>
<text x="244.5" y="356.2">SC_GND</text>
<text x="394" y="356.3">Current</text>
<text x="172.2" y="363.3">SC+</text>
<text x="258.6" y="363.3">Vee</text>
<text x="98.1" y="375.7">Scale_currente_2</text>
<text x="322.1" y="372.1">Vref_1</text>
<text x="138.1" y="379.3">Vcc_ref</text>
<text x="291.8" y="386.2">Vee</text>
<text x="344.7" y="389.8">Vee</text>
</g>
<g font-size="3.9" fill="#800">
<text x="420.9" y="382.2">TITLE:</text>
<text x="549.5" y="386.9">REV:</text>
<text x="457.8" y="396.4">Company:</text>
<text x="549.2" y="397">Sheet: 2/2</text>
<text x="457.8" y="404.1">Date:</text>
<text x="506.8" y="404.2">Drawn By: felipemeireles</text>
</g>
<g font-size="3.2" fill="#800">
<text x="41.7" y="7">1</text>
<text x="110.8" y="7">2</text>
<text x="180" y="7">3</text>
<text x="249.1" y="7">4</text>
<text x="318.2" y="7">5</text>
<text x="387.4" y="7">6</text>
<text x="456.5" y="7">7</text>
<text x="525.7" y="7">8</text>
<text x="4.1" y="42.1">A</text>
<text x="576.3" y="42.1">A</text>
<text x="4.1" y="111.3">B</text>
<text x="576.3" y="111.3">B</text>
<text x="4.1" y="180.4">C</text>
<text x="576.3" y="180.4">C</text>
<text x="4.1" y="249.6">D</text>
<text x="576.3" y="249.6">D</text>
<text x="4.1" y="318.7">E</text>
<text x="576.3" y="318.7">E</text>
<text x="41.7" y="408.8">1</text>
<text x="110.8" y="408.8">2</text>
<text x="180" y="408.8">3</text>
<text x="249.1" y="408.8">4</text>
<text x="318.2" y="408.8">5</text>
<text x="387.4" y="408.8">6</text>
<text x="456.5" y="408.8">7</text>
<text x="525.7" y="408.8">8</text>
</g>
<g font-size="3.2">
<text x="280.1" y="56.9" transform="rotate(-90 280.1 56.9)">8</text>
<text x="281.1" y="59.9">100nF</text>
<text x="281.9" y="56.3">C9</text>
<text x="367" y="57.5">LM358GN</text>
<text x="367" y="54.3">U17.2</text>
<text x="246.6" y="63.6">R16</text>
<text x="271.5" y="61.9">2</text>
<text x="289.5" y="65.4">1</text>
<text x="336.6" y="63.6">R17</text>
<text x="361.5" y="61.9">6</text>
<text x="379.4" y="65.4">7</text>
<text x="246.6" y="66.8">1k</text>
<text x="271.5" y="68.9">3</text>
<text x="336.6" y="66.8">1k</text>
<text x="361.5" y="68.9">5</text>
<text x="367.6" y="66.6">2</text>
<text x="463.9" y="69.3">1</text>
<text x="264.6" y="77.5">U22</text>
<text x="280.1" y="74.6" transform="rotate(-90 280.1 74.6)">4</text>
<text x="284.9" y="72.3">U17.1</text>
<text x="354.6" y="77.5">U21</text>
<text x="264.6" y="80.7">10n</text>
<text x="285.3" y="79.4">LM358GN</text>
<text x="354.6" y="80.7">10n</text>
<text x="70.2" y="118">U4</text>
<text x="59.7" y="125.4">3</text>
<text x="70.2" y="121.1">LM317LZ/LFT1</text>
<text x="85.1" y="125.4">2</text>
<text x="62.8" y="126.8">VIN</text>
<text x="81.9" y="126.8">VOUT</text>
<text x="72" y="134.9" transform="rotate(-90 72 134.9)">1</text>
<text x="92.1" y="137.1">1k</text>
<text x="92.1" y="133.9">R10</text>
<text x="58.2" y="147.7">22nF</text>
<text x="58.2" y="144.5">U5</text>
<text x="109.1" y="147.7">47uF</text>
<text x="109.1" y="144.5">U8</text>
<text x="504.5" y="148.1">C5</text>
<text x="92.1" y="154.8">10k</text>
<text x="92.1" y="151.6">U2</text>
<text x="304.8" y="153.9">C7</text>
<text x="417.7" y="153.4">R7</text>
<text x="461.9" y="154">CD4053BE</text>
<text x="461.9" y="150.8">U11</text>
<text x="504.5" y="151">100nF</text>
<text x="141.7" y="159.8">10k</text>
<text x="141.7" y="156.6">U13</text>
<text x="304.8" y="157.1">100nF</text>
<text x="403.9" y="160.4">100k</text>
<text x="405.4" y="156.9">R6</text>
<text x="418" y="156.9">500k</text>
<text x="432" y="158.9">1</text>
<text x="433.5" y="160.7">INOUT/BY</text>
<text x="494.4" y="160.7">VDD</text>
<text x="495.9" y="158.9">16</text>
<text x="133.7" y="167.7">1</text>
<text x="150.6" y="165.7">100nF</text>
<text x="152.2" y="162.2">C14</text>
<text x="405.4" y="165.7">R9</text>
<text x="432" y="162.4">2</text>
<text x="432" y="165.9">3</text>
<text x="433.5" y="164.2">INOUT/BX</text>
<text x="433.5" y="167.7">INOUT/CY</text>
<text x="494.4" y="167.7">OUTIN/AX/OR/AY</text>
<text x="494.4" y="164.2">OUTIN/BX/OR/BY</text>
<text x="495.9" y="165.9">14</text>
<text x="495.9" y="162.4">15</text>
<text x="70.2" y="170.9">U16</text>
<text x="115.2" y="173">R12</text>
<text x="133.7" y="171.2">5</text>
<text x="142.6" y="173" transform="rotate(-90 142.6 173)">7</text>
<text x="273" y="171.6">CD4053BE</text>
<text x="273" y="168.5">U19</text>
<text x="404.8" y="169.2">33k</text>
<text x="432" y="169.5">4</text>
<text x="432" y="173">5</text>
<text x="433.5" y="171.2">OUTIN/CX/OR/CY</text>
<text x="494.4" y="171.2">AY/INOUT</text>
<text x="495.9" y="173">12</text>
<text x="495.9" y="169.5">13</text>
<text x="59.7" y="178.3">3</text>
<text x="62.8" y="179.7">VIN</text>
<text x="70.2" y="174.1">LM317LZ/LFT1</text>
<text x="81.9" y="179.7">VOUT</text>
<text x="85.1" y="178.3">2</text>
<text x="115.2" y="176.2">10k</text>
<text x="133.7" y="178.3">2</text>
<text x="243.3" y="176.5">1</text>
<text x="244.8" y="178.3">INOUT/BY</text>
<text x="305.6" y="178.3">VDD</text>
<text x="307.1" y="176.5">16</text>
<text x="404.4" y="174.5">R28</text>
<text x="404.8" y="178.1">18k</text>
<text x="432" y="176.5">6</text>
<text x="433.5" y="174.8">INOUT/CX</text>
<text x="433.5" y="178.3">INH</text>
<text x="494.4" y="178.3">A</text>
<text x="494.4" y="174.8">AX/INOUT</text>
<text x="495.9" y="176.5">11</text>
<text x="133.7" y="185.3">3</text>
<text x="152.1" y="181.8">6</text>
<text x="243.3" y="180.1">2</text>
<text x="243.3" y="183.6">3</text>
<text x="244.8" y="181.8">INOUT/BX</text>
<text x="244.8" y="185.3">INOUT/CY</text>
<text x="305.6" y="185.3">OUTIN/AX/OR/AY</text>
<text x="305.6" y="181.8">OUTIN/BX/OR/BY</text>
<text x="307.1" y="183.6">14</text>
<text x="307.1" y="180.1">15</text>
<text x="432" y="180.1">7</text>
<text x="432" y="183.6">8</text>
<text x="433.5" y="181.8">VEE</text>
<text x="433.5" y="185.3">VSS</text>
<text x="494.4" y="185.3">C</text>
<text x="494.4" y="181.8">B</text>
<text x="495.9" y="183.6">9</text>
<text x="495.9" y="180.1">10</text>
<text x="72" y="187.8" transform="rotate(-90 72 187.8)">1</text>
<text x="81.8" y="188.6">R11</text>
<text x="101.4" y="190.4">1N4148</text>
<text x="102" y="186.8">D1</text>
<text x="142.6" y="191.3" transform="rotate(-90 142.6 191.3)">4</text>
<text x="146.5" y="190.4">TL071CP</text>
<text x="148.7" y="186.9">U18</text>
<text x="243.3" y="187.1">4</text>
<text x="243.3" y="190.6">5</text>
<text x="244.8" y="188.9">OUTIN/CX/OR/CY</text>
<text x="305.6" y="188.9">AY/INOUT</text>
<text x="307.1" y="190.6">12</text>
<text x="307.1" y="187.1">13</text>
<text x="404" y="191.7">100nF</text>
<text x="404" y="188.5">C6</text>
<text x="58.2" y="197.4">U14</text>
<text x="80.7" y="192.1">240</text>
<text x="109.1" y="195.7">U3</text>
<text x="133.7" y="192.4">8</text>
<text x="243.3" y="194.2">6</text>
<text x="243.3" y="197.7">7</text>
<text x="244.8" y="192.4">INOUT/CX</text>
<text x="244.8" y="195.9">INH</text>
<text x="305.6" y="195.9">A</text>
<text x="305.6" y="192.4">AX/INOUT</text>
<text x="307.1" y="197.7">10</text>
<text x="307.1" y="194.2">11</text>
<text x="58.2" y="200.6">22nF</text>
<text x="109.1" y="198.8">47uF</text>
<text x="141.7" y="201">C15</text>
<text x="243.3" y="201.2">8</text>
<text x="244.8" y="199.5">VEE</text>
<text x="244.8" y="203">VSS</text>
<text x="305.6" y="203">C</text>
<text x="305.6" y="199.5">B</text>
<text x="307.1" y="201.2">9</text>
<text x="435.4" y="203.3">C12</text>
<text x="481.2" y="203.3">C8</text>
<text x="527.1" y="201.9">16.5k</text>
<text x="527.1" y="198.8">U9</text>
<text x="92.1" y="207.7">560</text>
<text x="92.1" y="204.5">R13</text>
<text x="141.8" y="204.5">100nF</text>
<text x="435.4" y="206.5">100nF</text>
<text x="481.2" y="206.5">100nF</text>
<text x="232.9" y="215.1">C19</text>
<text x="430.1" y="215.3" transform="rotate(-90 430.1 215.3)">7</text>
<text x="467.1" y="213.6">1</text>
<text x="534.2" y="213.6">100nF</text>
<text x="534.2" y="210.3">C4</text>
<text x="232.9" y="218.3">100nF</text>
<text x="421.3" y="220.6">1</text>
<text x="421.3" y="217.1">3</text>
<text x="453" y="218.8">R5</text>
<text x="467.1" y="217.1">5</text>
<text x="475.9" y="218.9" transform="rotate(-90 475.9 218.9)">7</text>
<text x="520" y="217.1">1</text>
<text x="520" y="220.6">5</text>
<text x="421.3" y="227.7">8</text>
<text x="443.1" y="224.2">6</text>
<text x="453" y="222">100k</text>
<text x="467.1" y="224.2">2</text>
<text x="485.5" y="227.7">6</text>
<text x="498.9" y="225.6">10k</text>
<text x="498.9" y="222.3">R8</text>
<text x="520" y="227.7">2</text>
<text x="528.8" y="222.4" transform="rotate(-90 528.8 222.4)">7</text>
<text x="421.3" y="231.2">2</text>
<text x="430.1" y="233.7" transform="rotate(-90 430.1 233.7)">4</text>
<text x="437.1" y="233.7" transform="rotate(-90 437.1 233.7)">5</text>
<text x="439.8" y="229.2">U12</text>
<text x="439.8" y="232.7">AD620ANZ</text>
<text x="467.1" y="231.2">3</text>
<text x="482.1" y="232.7">U52</text>
<text x="538.4" y="231.2">6</text>
<text x="467.1" y="238.3">8</text>
<text x="475.9" y="237.2" transform="rotate(-90 475.9 237.2)">4</text>
<text x="479.9" y="236.2">TL071CP</text>
<text x="520" y="234.7">3</text>
<text x="532.8" y="239.7">TL071CP</text>
<text x="535" y="236.2">U10</text>
<text x="435.4" y="243.9">C13</text>
<text x="498.9" y="245">10k</text>
<text x="498.9" y="241.7">R15</text>
<text x="520" y="241.8">8</text>
<text x="528.8" y="240.7" transform="rotate(-90 528.8 240.7)">4</text>
<text x="435.4" y="247.1">100nF</text>
<text x="527.1" y="255.9">100nF</text>
<text x="527.1" y="252.7">C3</text>
<text x="109.9" y="262.6">10k</text>
<text x="109.9" y="259.4">R23</text>
<text x="121.5" y="261.8">Header-Male-1x1</text>
<text x="121.5" y="258.6">P6.1</text>
<text x="181.5" y="262.1">P13.1</text>
<text x="471.6" y="262.7">100nF</text>
<text x="473.3" y="259.2">C16</text>
<text x="97.4" y="269.4">2N2222A</text>
<text x="97.4" y="266.2">Q2</text>
<text x="125.3" y="266.1">1</text>
<text x="181.5" y="265.3">Header-Male-1x1</text>
<text x="185.2" y="269.7">1</text>
<text x="108.1" y="273.5">R22</text>
<text x="108.1" y="276.7">10k</text>
<text x="181.5" y="279.7">P12.1</text>
<text x="111.7" y="287.6">R20</text>
<text x="123.3" y="286.8">P3.1</text>
<text x="181.5" y="283">Header-Male-1x1</text>
<text x="185.2" y="287.3">1</text>
<text x="45.7" y="291.8">Header-Male-1x1</text>
<text x="45.7" y="288.6">P4.1</text>
<text x="111.7" y="290.8">10k</text>
<text x="123.3" y="290">Header-Male-1x1</text>
<text x="179.7" y="293.9">P1.1</text>
<text x="49.4" y="296.1">1</text>
<text x="99.2" y="297.7">2N2222A</text>
<text x="99.2" y="294.4">Q1</text>
<text x="127" y="294.4">1</text>
<text x="179.7" y="297.1">Header-Male-1x1</text>
<text x="279.2" y="298">R19</text>
<text x="45.7" y="304.4">P5.1</text>
<text x="109.9" y="304.9">10k</text>
<text x="109.9" y="301.7">R21</text>
<text x="183.5" y="301.4">1</text>
<text x="278.7" y="301.5">1M</text>
<text x="45.7" y="307.7">Header-Male-1x1</text>
<text x="49.4" y="312">1</text>
<text x="179.7" y="309.4">Header-Male-1x1</text>
<text x="179.7" y="306.2">P2.1</text>
<text x="278.7" y="310.3">500k</text>
<text x="279.2" y="306.8">R18</text>
<text x="183.5" y="313.8">1</text>
<text x="280.2" y="315.6">R2</text>
<text x="111.7" y="321.1">R25</text>
<text x="123.3" y="323.5">Header-Male-1x1</text>
<text x="123.3" y="320.3">P7.1</text>
<text x="179.7" y="323.5">Header-Male-1x1</text>
<text x="179.7" y="320.3">P8.1</text>
<text x="278.6" y="319.2">100k</text>
<text x="363.1" y="322.2">U7</text>
<text x="99.2" y="327.9">Q4</text>
<text x="111.7" y="324.3">10k</text>
<text x="127" y="327.9">1</text>
<text x="183.5" y="327.9">1</text>
<text x="271.3" y="330">100nF</text>
<text x="271.3" y="326.8">C10</text>
<text x="281.3" y="328">10k</text>
<text x="281.9" y="324.5">R3</text>
<text x="363.1" y="325.4">16.5k</text>
<text x="99.2" y="331.2">2N2222A</text>
<text x="109.9" y="335.2">R24</text>
<text x="317.2" y="333.5">100nF</text>
<text x="317.2" y="330.3">C18</text>
<text x="370.1" y="333.5">100nF</text>
<text x="370.1" y="330.3">C2</text>
<text x="109.9" y="338.5">10k</text>
<text x="257.2" y="340.6">3</text>
<text x="266" y="338.8" transform="rotate(-90 266 338.8)">7</text>
<text x="303.1" y="337">1</text>
<text x="303.1" y="340.6">5</text>
<text x="356" y="340.6">1</text>
<text x="186.3" y="346.8">DB301V-5.0-3P</text>
<text x="186.3" y="343.6">U15</text>
<text x="257.2" y="344.1">1</text>
<text x="279.1" y="347.6">6</text>
<text x="289" y="345.5">100k</text>
<text x="289" y="342.3">R4</text>
<text x="303.1" y="347.6">2</text>
<text x="311.9" y="342.3" transform="rotate(-90 311.9 342.3)">7</text>
<text x="334.8" y="345.8">R1</text>
<text x="356" y="344.1">5</text>
<text x="364.8" y="345.9" transform="rotate(-90 364.8 345.9)">7</text>
<text x="186.8" y="351.2">1</text>
<text x="188.3" y="352.9">1</text>
<text x="257.2" y="351.2">8</text>
<text x="276.6" y="352.6">U1</text>
<text x="321.4" y="351.2">6</text>
<text x="334.8" y="349">10k</text>
<text x="356" y="351.2">2</text>
<text x="117" y="358.2">R26</text>
<text x="128.6" y="357.4">P9.1</text>
<text x="186.8" y="354.7">2</text>
<text x="186.8" y="358.2">3</text>
<text x="188.3" y="356.4">2</text>
<text x="188.3" y="360">3</text>
<text x="257.2" y="354.7">2</text>
<text x="266" y="357.2" transform="rotate(-90 266 357.2)">4</text>
<text x="273.1" y="357.2" transform="rotate(-90 273.1 357.2)">5</text>
<text x="274" y="356.2">AD620ANZ</text>
<text x="303.1" y="354.7">3</text>
<text x="315.9" y="359.7">TL071CP</text>
<text x="318" y="356.2">U53</text>
<text x="356" y="358.2">3</text>
<text x="370.1" y="359.7">U6</text>
<text x="374.3" y="354.7">6</text>
<text x="104.5" y="365">Q3</text>
<text x="117" y="361.4">10k</text>
<text x="128.6" y="360.6">Header-Male-1x1</text>
<text x="132.3" y="364.9">1</text>
<text x="271.3" y="365.6">C11</text>
<text x="303.1" y="361.7">8</text>
<text x="311.9" y="360.7" transform="rotate(-90 311.9 360.7)">4</text>
<text x="334.8" y="365.2">R14</text>
<text x="356" y="365.3">8</text>
<text x="364.8" y="364.2" transform="rotate(-90 364.8 364.2)">4</text>
<text x="368.8" y="363.2">TL071CP</text>
<text x="104.5" y="368.2">2N2222A</text>
<text x="271.3" y="368.8">100nF</text>
<text x="334.8" y="368.4">10k</text>
<text x="115.2" y="375.5">10k</text>
<text x="115.2" y="372.3">R27</text>
<text x="363.1" y="377.6">100nF</text>
<text x="363.1" y="374.4">C1</text>
<text x="304" y="389.7">100nF</text>
<text x="305.7" y="386.2">C17</text>
</g>
</svg>
